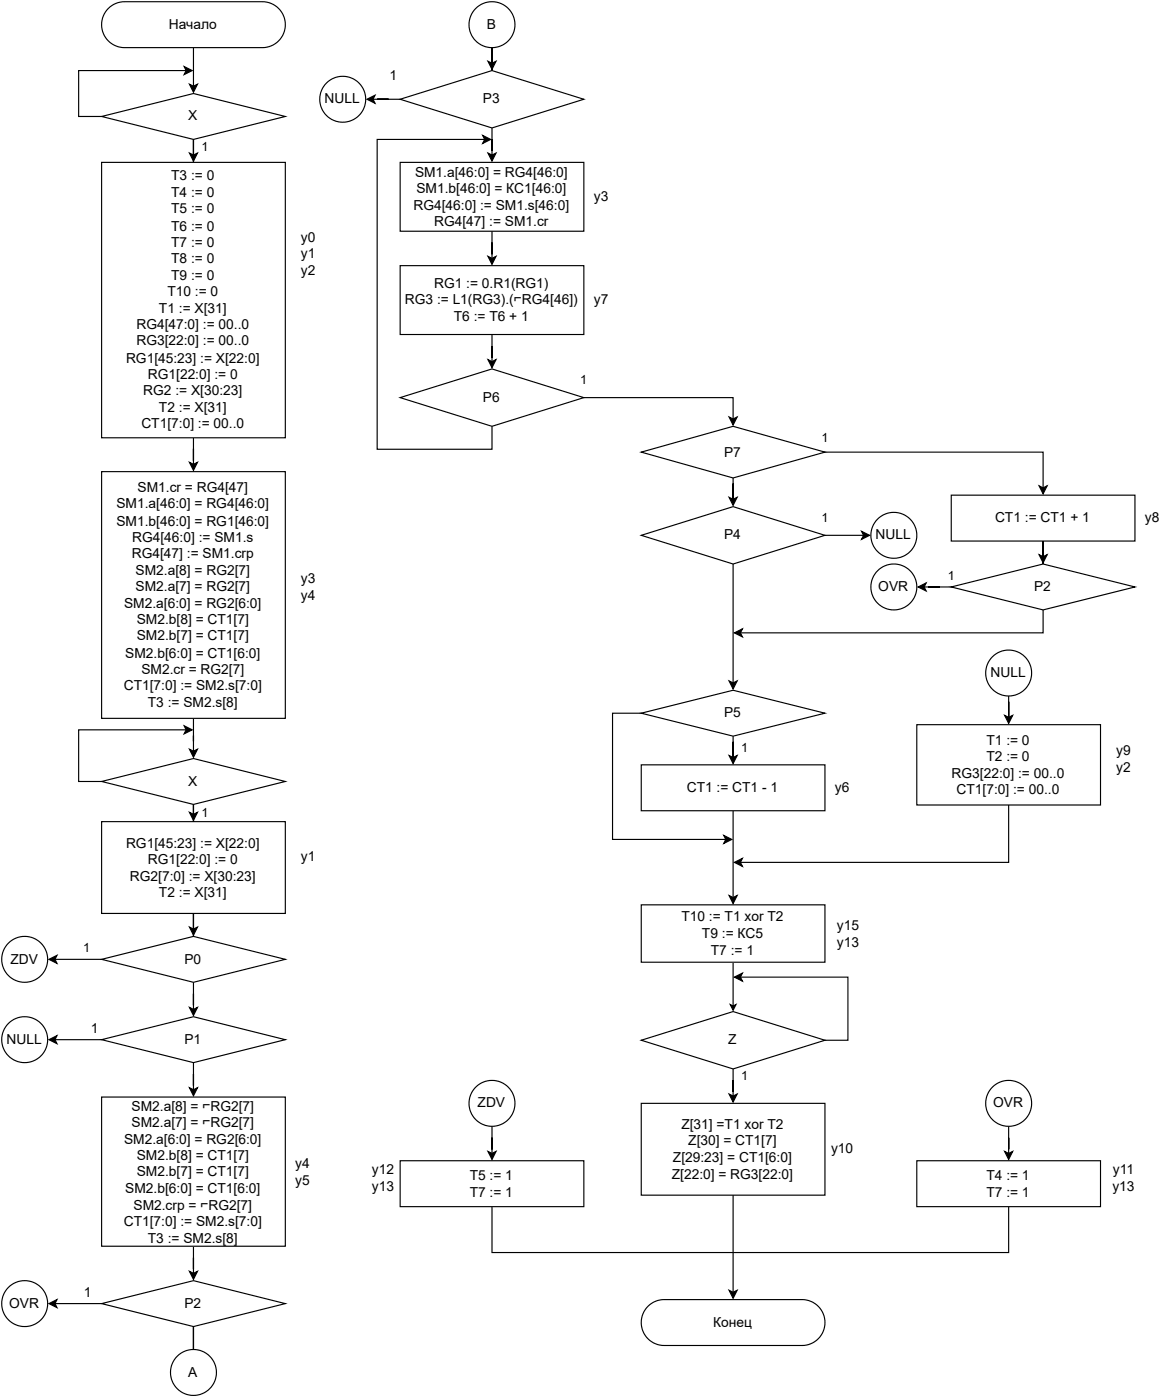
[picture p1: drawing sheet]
<svg xmlns="http://www.w3.org/2000/svg" width="259mm" height="310mm" viewBox="0 0 259 310" stroke-linecap="round" stroke-linejoin="round" font-family="sans-serif">
<path d="M107.9 56.7l.9 .5 .9-.5-.9 1.8zM108.8 51.2v6" fill="none" stroke="#000" stroke-width=".25"/>
<path d="M107.9 56.7l.9 .5 .9-.5-.9 1.8z" fill="#000"/>
<path d="M88.5 35.9h40.6v15.3h-40.6z" fill="#fff"/>
<path d="M88.5 35.9h40.6v15.3h-40.6zM106.7 30l1.8 .8-1.8 .9 .5-.9zM107.2 30.8h-23.8v68.6h25.4v-5.1M107.9 79.6l.9 .4 .9-.4-.9 1.7zM108.8 74v6" fill="none" stroke="#000" stroke-width=".25"/>
<path d="M106.7 30l1.8 .8-1.8 .9 .5-.9zM107.9 79.6l.9 .4 .9-.4-.9 1.7z" fill="#000"/>
<path d="M88.5 58.8h40.6v15.2h-40.6z" fill="#fff"/>
<path d="M41.9 18.6l.9 .5 .9-.5-.9 1.8zM42.8 10.5v8.6M88.5 58.8h40.6v15.2h-40.6z" fill="none" stroke="#000" stroke-width=".25"/>
<path d="M41.9 18.6l.9 .5 .9-.5-.9 1.8z" fill="#000"/>
<path d="M24 1.9a5.1 5.1 0 0 1 3.5-1.5h30.5a5.1 5.1 0 0 1 5.1 5.1 5.1 5.1 0 0 1-5.1 5h-30.5a5.1 5.1 0 0 1-4.6-3.1 5.1 5.1 0 0 1 1.1-5.5z" fill="#fff"/>
<path d="M24 1.9a5.1 5.1 0 0 1 3.5-1.5h30.5a5.1 5.1 0 0 1 5.1 5.1 5.1 5.1 0 0 1-5.1 5h-30.5a5.1 5.1 0 0 1-4.6-3.1 5.1 5.1 0 0 1 1.1-5.5zM40.7 14.7l1.8 .9-1.8 .9 .5-.9zM41.2 15.6h-23.8v10.2h5.1M41.9 33.9l.9 .4 .9-.4-.9 1.7zM42.8 30.8v5.1v-5.1v3.5" fill="none" stroke="#000" stroke-width=".25"/>
<path d="M40.7 14.7l1.8 .9-1.8 .9 .5-.9zM41.9 33.9l.9 .4 .9-.4-.9 1.7z" fill="#000"/>
<g fill="#fff">
<path d="M44.4 31h1.8v3.3h-1.8z"/>
<path d="M22.5 25.8l20.3-5.1 20.3 5.1-20.3 5z"/>
</g>
<path d="M22.5 25.8l20.3-5.1 20.3 5.1-20.3 5zM42.8 96.8v5.9M41.9 102.3l.9 .4 .9-.4-.9 1.8z" fill="none" stroke="#000" stroke-width=".25"/>
<path d="M41.9 102.3l.9 .4 .9-.4-.9 1.8z" fill="#000"/>
<path d="M22.5 35.9h40.6v60.9h-40.6z" fill="#fff"/>
<path d="M22.5 35.9h40.6v60.9h-40.6zM42.8 158.9v7.3M41.9 165.7l.9 .5 .9-.5-.9 1.8z" fill="none" stroke="#000" stroke-width=".25"/>
<path d="M41.9 165.7l.9 .5 .9-.5-.9 1.8z" fill="#000"/>
<path d="M22.5 104.3h40.6v54.6h-40.6z" fill="#fff"/>
<path d="M22.5 104.3h40.6v54.6h-40.6zM40.7 160.6l1.8 .9-1.8 .8 .5-.8zM41.2 161.5h-23.8v11.4h5.1M41.9 179.7l.9 .4 .9-.4-.9 1.8zM42.8 178v5v-6.3v3.4" fill="none" stroke="#000" stroke-width=".25"/>
<path d="M40.7 160.6l1.8 .9-1.8 .8 .5-.8zM41.9 179.7l.9 .4 .9-.4-.9 1.8z" fill="#000"/>
<g fill="#fff">
<path d="M44.4 178.2h1.8v3.3h-1.8z"/>
<path d="M22.5 172.9l20.3-5.1 20.3 5.1-20.3 5.1z"/>
</g>
<path d="M22.5 172.9l20.3-5.1 20.3 5.1-20.3 5.1zM41.9 205.1l.9 .4 .9-.4-.9 1.8zM42.8 202.1v5.1v-5.1v3.4" fill="none" stroke="#000" stroke-width=".25"/>
<path d="M41.9 205.1l.9 .4 .9-.4-.9 1.8z" fill="#000"/>
<path d="M22.5 181.8h40.6v20.3h-40.6z" fill="#fff"/>
<path d="M22.5 181.8h40.6v20.3h-40.6zM10.8 212.2l1.8-.9-.4 .9 .4 .9zM12.2 212.2h10.3" fill="none" stroke="#000" stroke-width=".25"/>
<path d="M10.8 212.2l1.8-.9-.4 .9 .4 .9z" fill="#000"/>
<path d="M18.3 208.2h1.8v3.3h-1.8z" fill="#fff"/>
<path d="M42.8 217.3v6M41.9 222.9l.9 .4 .9-.4-.9 1.7z" fill="none" stroke="#000" stroke-width=".25"/>
<path d="M41.9 222.9l.9 .4 .9-.4-.9 1.7z" fill="#000"/>
<path d="M22.5 212.2l20.3-5 20.3 5-20.3 5.1z" fill="#fff"/>
<path d="M22.5 212.2l20.3-5 20.3 5-20.3 5.1zM10.8 230l1.8-.9-.4 .9 .4 .9zM12.2 230h10.3" fill="none" stroke="#000" stroke-width=".25"/>
<path d="M10.8 230l1.8-.9-.4 .9 .4 .9z" fill="#000"/>
<path d="M20.1 225.7h1.7v3.8h-1.7z" fill="#fff"/>
<path d="M42.8 235.1v6M41.9 240.6l.9 .5 .9-.5-.9 1.8z" fill="none" stroke="#000" stroke-width=".25"/>
<path d="M41.9 240.6l.9 .5 .9-.5-.9 1.8z" fill="#000"/>
<path d="M22.5 230l20.3-5.1 20.3 5.1-20.3 5.1z" fill="#fff"/>
<path d="M22.5 230l20.3-5.1 20.3 5.1-20.3 5.1zM42.8 275.7v6M41.9 281.2l.9 .5 .9-.5-.9 1.8z" fill="none" stroke="#000" stroke-width=".25"/>
<path d="M41.9 281.2l.9 .5 .9-.5-.9 1.8z" fill="#000"/>
<path d="M22.5 242.7h40.6v33h-40.6z" fill="#fff"/>
<path d="M22.5 242.7h40.6v33h-40.6zM10.8 288.4l1.8-.9-.4 .9 .4 .9zM12.2 288.4h10.3" fill="none" stroke="#000" stroke-width=".25"/>
<path d="M10.8 288.4l1.8-.9-.4 .9 .4 .9z" fill="#000"/>
<path d="M18.5 284.1h1.8v3.8h-1.8z" fill="#fff"/>
<path d="M42.8 293.5v5" fill="none" stroke="#000" stroke-width=".25"/>
<path d="M22.5 288.4l20.3-5.1 20.3 5.1-20.3 5.1z" fill="#fff"/>
<path d="M81.1 22l1.8-.9-.4 .9 .4 .8zM82.5 22h6M22.5 288.4l20.3-5.1 20.3 5.1-20.3 5.1z" fill="none" stroke="#000" stroke-width=".25"/>
<path d="M81.1 22l1.8-.9-.4 .9 .4 .8z" fill="#000"/>
<path d="M86.1 15h1.7v3.8h-1.7z" fill="#fff"/>
<path d="M107.9 33.9l.9 .4 .9-.4-.9 1.7zM108.8 28.3v6" fill="none" stroke="#000" stroke-width=".25"/>
<path d="M107.9 33.9l.9 .4 .9-.4-.9 1.7z" fill="#000"/>
<path d="M88.5 22l20.3-6.4 20.3 6.4-20.3 6.3z" fill="#fff"/>
<path d="M88.5 22l20.3-6.4 20.3 6.4-20.3 6.3z" fill="none" stroke="#000" stroke-width=".25"/>
<circle cx="5.5" cy="212.2" r="5.1" fill="#fff"/>
<circle cx="5.5" cy="212.2" r="5.1" fill="none" stroke="#000" stroke-width=".25"/>
<circle cx="5.5" cy="230" r="5.1" fill="#fff"/>
<circle cx="5.5" cy="230" r="5.1" fill="none" stroke="#000" stroke-width=".25"/>
<circle cx="5.5" cy="288.4" r="5.1" fill="#fff"/>
<circle cx="5.5" cy="288.4" r="5.1" fill="none" stroke="#000" stroke-width=".25"/>
<circle cx="75.8" cy="22" r="5.1" fill="#fff"/>
<circle cx="75.8" cy="22" r="5.1" fill="none" stroke="#000" stroke-width=".25"/>
<circle cx="42.8" cy="303.6" r="5.1" fill="#fff"/>
<g fill="none" stroke="#000" stroke-width=".25">
<path d="M107.9 13.6l.9 .4 .9-.4-.9 1.7zM108.8 10.5v5.1v-5.1v3.5"/>
<circle cx="42.8" cy="303.6" r="5.1"/>
</g>
<path d="M107.9 13.6l.9 .4 .9-.4-.9 1.7z" fill="#000"/>
<circle cx="108.8" cy="5.5" r="5.1" fill="#fff"/>
<g fill="none" stroke="#000" stroke-width=".25">
<path d="M182.4 100h48.2v7.9M229.7 107.5l.9 .4 .9-.4-.9 1.8z"/>
<circle cx="108.8" cy="5.5" r="5.1"/>
</g>
<path d="M229.7 107.5l.9 .4 .9-.4-.9 1.8z" fill="#000"/>
<path d="M181.5 95.2h1.8v3.3h-1.8z" fill="#fff"/>
<path d="M161.2 110l.9 .5 .9-.5-.9 1.8zM162.1 105.7v5.1v-3.8v3.5" fill="none" stroke="#000" stroke-width=".25"/>
<path d="M161.2 110l.9 .5 .9-.5-.9 1.8z" fill="#000"/>
<path d="M141.8 100l20.3-5.7 20.3 5.7-20.3 5.7z" fill="#fff"/>
<path d="M141.8 100l20.3-5.7 20.3 5.7-20.3 5.7zM182.4 118.4h8.5M190.5 117.5l1.8 .9-1.8 .9 .4-.9z" fill="none" stroke="#000" stroke-width=".25"/>
<path d="M190.5 117.5l1.8 .9-1.8 .9 .4-.9z" fill="#000"/>
<path d="M181.5 113h1.8v3.3h-1.8z" fill="#fff"/>
<path d="M162.1 124.8v26.3M161.2 150.6l.9 .5 .9-.5-.9 1.8z" fill="none" stroke="#000" stroke-width=".25"/>
<path d="M161.2 150.6l.9 .5 .9-.5-.9 1.8z" fill="#000"/>
<path d="M141.8 118.4l20.3-6.3 20.3 6.3-20.3 6.4z" fill="#fff"/>
<path d="M141.8 118.4l20.3-6.3 20.3 6.3-20.3 6.4zM162.4 216.2l1.8-.9-.5 .9 .5 .9zM163.7 216.2h23.8v13.9h-5.1M162.1 236.5v6M161.2 242l.9 .5 .9-.5-.9 1.8z" fill="none" stroke="#000" stroke-width=".25"/>
<path d="M162.4 216.2l1.8-.9-.5 .9 .5 .9zM161.2 242l.9 .5 .9-.5-.9 1.8z" fill="#000"/>
<g fill="#fff">
<path d="M163.7 236.3h1.8v3.3h-1.8z"/>
<path d="M141.8 230.1l20.3-6.3 20.3 6.3-20.3 6.4z"/>
</g>
<path d="M141.8 230.1l20.3-6.3 20.3 6.3-20.3 6.4z" fill="none" stroke="#000" stroke-width=".25"/>
<circle cx="197.6" cy="118.4" r="5.1" fill="#fff"/>
<g fill="none" stroke="#000" stroke-width=".25">
<path d="M162.1 264.4v21.5M161.2 285.4l.9 .5 .9-.5-.9 1.8z"/>
<circle cx="197.6" cy="118.4" r="5.1"/>
</g>
<path d="M161.2 285.4l.9 .5 .9-.5-.9 1.8z" fill="#000"/>
<path d="M141.8 244.1h40.6v20.3h-40.6z" fill="#fff"/>
<path d="M141.8 244.1h40.6v20.3h-40.6z" fill="none" stroke="#000" stroke-width=".25"/>
<path d="M143.3 289a5.1 5.1 0 0 1 3.6-1.5h30.4a5.1 5.1 0 0 1 5.1 5.1 5.1 5.1 0 0 1-5.1 5.1h-30.4a5.1 5.1 0 0 1-4.7-3.2 5.1 5.1 0 0 1 1.1-5.5z" fill="#fff"/>
<path d="M230.6 119.7v5.1v-5.1v3.5M229.7 122.7l.9 .5 .9-.5-.9 1.8zM143.3 289a5.1 5.1 0 0 1 3.6-1.5h30.4a5.1 5.1 0 0 1 5.1 5.1 5.1 5.1 0 0 1-5.1 5.1h-30.4a5.1 5.1 0 0 1-4.7-3.2 5.1 5.1 0 0 1 1.1-5.5z" fill="none" stroke="#000" stroke-width=".25"/>
<path d="M229.7 122.7l.9 .5 .9-.5-.9 1.8z" fill="#000"/>
<path d="M210.3 109.5h40.6v10.2h-40.6z" fill="#fff"/>
<path d="M210.3 109.5h40.6v10.2h-40.6zM203 129.9l1.8-.9-.5 .9 .5 .8zM204.3 129.9h6" fill="none" stroke="#000" stroke-width=".25"/>
<path d="M203 129.9l1.8-.9-.5 .9 .5 .8z" fill="#000"/>
<path d="M209.4 125.7h1.8v3.3h-1.8z" fill="#fff"/>
<path d="M230.6 134.9v5.1h-66.9M162.4 140l1.8-.9-.5 .9 .5 .9z" fill="none" stroke="#000" stroke-width=".25"/>
<path d="M162.4 140l1.8-.9-.5 .9 .5 .9z" fill="#000"/>
<path d="M210.3 129.9l20.3-5.1 20.3 5.1-20.3 5z" fill="#fff"/>
<path d="M210.3 129.9l20.3-5.1 20.3 5.1-20.3 5z" fill="none" stroke="#000" stroke-width=".25"/>
<circle cx="197.6" cy="129.9" r="5.1" fill="#fff"/>
<g fill="none" stroke="#000" stroke-width=".25">
<path d="M222.1 158.3l.9 .4 .9-.4-.9 1.7zM223 154v5v-3.8v3.5"/>
<circle cx="197.6" cy="129.9" r="5.1"/>
</g>
<path d="M222.1 158.3l.9 .4 .9-.4-.9 1.7z" fill="#000"/>
<circle cx="223" cy="148.9" r="5.1" fill="#fff"/>
<g fill="none" stroke="#000" stroke-width=".25">
<path d="M223 178.1v12.7h-59.3M162.4 190.8l1.8-.9-.5 .9 .5 .9z"/>
<circle cx="223" cy="148.9" r="5.1"/>
</g>
<path d="M162.4 190.8l1.8-.9-.5 .9 .5 .9z" fill="#000"/>
<path d="M202.7 160.3h40.6v17.8h-40.6z" fill="#fff"/>
<path d="M202.7 160.3h40.6v17.8h-40.6zM222.1 254.7l.9 .5 .9-.5-.9 1.8zM223 249.2v6" fill="none" stroke="#000" stroke-width=".25"/>
<path d="M222.1 254.7l.9 .5 .9-.5-.9 1.8z" fill="#000"/>
<circle cx="223" cy="244.1" r="5.1" fill="#fff"/>
<g fill="none" stroke="#000" stroke-width=".25">
<path d="M223 266.9v10.2h-60.9"/>
<circle cx="223" cy="244.1" r="5.1"/>
</g>
<path d="M202.7 256.8h40.6v10.1h-40.6z" fill="#fff"/>
<path d="M107.9 254.7l.9 .5 .9-.5-.9 1.8zM108.8 249.2v6M202.7 256.8h40.6v10.1h-40.6z" fill="none" stroke="#000" stroke-width=".25"/>
<path d="M107.9 254.7l.9 .5 .9-.5-.9 1.8z" fill="#000"/>
<circle cx="108.8" cy="244.1" r="5.1" fill="#fff"/>
<g fill="none" stroke="#000" stroke-width=".25">
<path d="M108.8 266.9v10.2h53.3"/>
<circle cx="108.8" cy="244.1" r="5.1"/>
</g>
<path d="M88.5 256.8h40.6v10.1h-40.6z" fill="#fff"/>
<path d="M161.2 167.1l.9 .5 .9-.5-.9 1.8zM162.1 162.9v5v-3.8v3.5M88.5 256.8h40.6v10.1h-40.6z" fill="none" stroke="#000" stroke-width=".25"/>
<path d="M161.2 167.1l.9 .5 .9-.5-.9 1.8z" fill="#000"/>
<path d="M163.7 163.7h1.8v3.3h-1.8z" fill="#fff"/>
<path d="M141.8 157.8h-6.4v27.9h25.4h-.3M160 184.8l1.8 .9-1.8 .9 .5-.9z" fill="none" stroke="#000" stroke-width=".25"/>
<path d="M160 184.8l1.8 .9-1.8 .9 .5-.9z" fill="#000"/>
<path d="M141.8 157.8l20.3-5.1 20.3 5.1-20.3 5.1z" fill="#fff"/>
<path d="M141.8 157.8l20.3-5.1 20.3 5.1-20.3 5.1zM162.1 179.4v19.2M161.2 198.1l.9 .5 .9-.5-.9 1.8z" fill="none" stroke="#000" stroke-width=".25"/>
<path d="M161.2 198.1l.9 .5 .9-.5-.9 1.8z" fill="#000"/>
<path d="M141.8 169.2h40.6v10.2h-40.6z" fill="#fff"/>
<path d="M129.1 88h33v4.7M161.2 92.2l.9 .5 .9-.5-.9 1.8zM141.8 169.2h40.6v10.2h-40.6z" fill="none" stroke="#000" stroke-width=".25"/>
<path d="M161.2 92.2l.9 .5 .9-.5-.9 1.8z" fill="#000"/>
<g fill="#fff">
<path d="M128.2 82.5h1.8v3.3h-1.8z"/>
<path d="M88.5 88l20.3-6.4 20.3 6.4-20.3 6.3z"/>
</g>
<path d="M88.5 88l20.3-6.4 20.3 6.4-20.3 6.3zM162.1 212.9v9.6M161.5 222.2l.6 .3 .6-.3-.6 1.3z" fill="none" stroke="#000" stroke-width=".25"/>
<path d="M161.5 222.2l.6 .3 .6-.3-.6 1.3z" fill="#000"/>
<path d="M141.8 200.2h40.6v12.7h-40.6z" fill="#fff"/>
<path d="M141.8 200.2h40.6v12.7h-40.6z" fill="none" stroke="#000" stroke-width=".25"/>
<g font-size="3">
<text x="37.3" y="6.3">Начало</text>
<text x="107.6" y="6.3">B</text>
<text x="86.1" y="17.8">1</text>
<text x="71.8" y="22.8">NULL</text>
<text x="106.8" y="22.8">P3</text>
<text x="41.6" y="26.7">X</text>
<text x="37.9" y="39.9">T3 := 0</text>
<text x="91.8" y="39.1">SM1.a[46:0] = RG4[46:0]</text>
<text x="37.9" y="43.7">T4 := 0</text>
<text x="37.9" y="47.2">T5 := 0</text>
<text x="91.4" y="46.5">RG4[46:0] := SM1.s[46:0]</text>
<text x="92.1" y="42.6">SM1.b[46:0] = КС1[46:0]</text>
<text x="131.3" y="44.4">y3</text>
<text x="37.9" y="51">T6 := 0</text>
<text x="66.6" y="53.6">y0</text>
<text x="96" y="50">RG4[47] := SM1.cr</text>
<text x="37.9" y="54.6">T7 := 0</text>
<text x="37.9" y="58.1">T8 := 0</text>
<text x="66.6" y="57.1">y1</text>
<text x="37" y="65.5">T10 := 0</text>
<text x="37.9" y="61.9">T9 := 0</text>
<text x="66.6" y="60.9">y2</text>
<text x="96" y="63.7">RG1 := 0.R1(RG1)</text>
<text x="35.2" y="69.3">T1 := X[31]</text>
<text x="89.5" y="67.3">RG3 := L1(RG3).(⌐RG4[46])</text>
<text x="100.4" y="71.1">T6 := T6 + 1</text>
<text x="131.3" y="67.3">y7</text>
<text x="30.2" y="72.9">RG4[47:0] := 00..0</text>
<text x="30.2" y="76.4">RG3[22:0] := 00..0</text>
<text x="27.9" y="80.2">RG1[45:23] := X[22:0]</text>
<text x="32.7" y="83.8">RG1[22:0] := 0</text>
<text x="31.7" y="87.3">RG2 := X[30:23]</text>
<text x="106.8" y="88.9">P6</text>
<text x="31.3" y="94.7">CT1[7:0] := 00..0</text>
<text x="35.2" y="91.1">T2 := X[31]</text>
<text x="160.1" y="101">P7</text>
<text x="25.8" y="112.5">SM1.a[46:0] = RG4[46:0]</text>
<text x="30.4" y="108.9">SM1.cr = RG4[47]</text>
<text x="25.8" y="116.3">SM1.b[46:0] = RG1[46:0]</text>
<text x="29.2" y="119.8">RG4[46:0] := SM1.s</text>
<text x="160.1" y="119.3">P4</text>
<text x="193.6" y="119.3">NULL</text>
<text x="220" y="115.5">CT1 := CT1 + 1</text>
<text x="253.1" y="115.5">y8</text>
<text x="29.1" y="123.4">RG4[47] := SM1.crp</text>
<text x="30" y="127.2">SM2.a[8] = RG2[7]</text>
<text x="30" y="130.7">SM2.a[7] = RG2[7]</text>
<text x="66.6" y="129">y3</text>
<text x="194.2" y="130.7">OVR</text>
<text x="228.6" y="130.7">P2</text>
<text x="27.4" y="134.5">SM2.a[6:0] = RG2[6:0]</text>
<text x="66.6" y="132.8">y4</text>
<text x="30.2" y="138.1">SM2.b[8] = CT1[7]</text>
<text x="30.2" y="141.7">SM2.b[7] = CT1[7]</text>
<text x="27.7" y="145.5">SM2.b[6:0] = CT1[6:0]</text>
<text x="31.3" y="149">SM2.cr = RG2[7]</text>
<text x="219" y="149.8">NULL</text>
<text x="27.4" y="152.6">CT1[7:0] := SM2.s[7:0]</text>
<text x="32.7" y="156.4">T3 := SM2.s[8]</text>
<text x="160.1" y="158.7">P5</text>
<text x="218.1" y="164.8">T1 := 0</text>
<text x="246.8" y="167">y9</text>
<text x="41.6" y="173.9">X</text>
<text x="210.4" y="172.1">RG3[22:0] := 00..0</text>
<text x="218.1" y="168.3">T2 := 0</text>
<text x="246.8" y="170.8">y2</text>
<text x="151.8" y="175.2">CT1 := CT1 - 1</text>
<text x="184.6" y="175.2">y6</text>
<text x="211.5" y="175.7">CT1[7:0] := 00..0</text>
<text x="27.9" y="187.6">RG1[45:23] := X[22:0]</text>
<text x="32.7" y="191.2">RG1[22:0] := 0</text>
<text x="66.6" y="190.4">y1</text>
<text x="28.7" y="195">RG2[7:0] := X[30:23]</text>
<text x="35.2" y="198.5">T2 := X[31]</text>
<text x="150.7" y="203.9">T10 := T1 xor T2</text>
<text x="155.2" y="207.4">T9 := КС5</text>
<text x="185" y="205.6">y15</text>
<text x="185" y="209.4">y13</text>
<text x="2.3" y="213.2">ZDV</text>
<text x="40.8" y="213.2">P0</text>
<text x="157.2" y="211.2">T7 := 1</text>
<text x="1.4" y="231">NULL</text>
<text x="20.1" y="228.5">1</text>
<text x="40.8" y="231">P1</text>
<text x="161" y="231">Z</text>
<text x="29.1" y="245.7">SM2.a[8] = ⌐RG2[7]</text>
<text x="105.6" y="245">ZDV</text>
<text x="219.6" y="245">OVR</text>
<text x="29.1" y="249.3">SM2.a[7] = ⌐RG2[7]</text>
<text x="150.7" y="249.8">Z[31] =T1 xor T2</text>
<text x="27.4" y="253.1">SM2.a[6:0] = RG2[6:0]</text>
<text x="30.2" y="256.7">SM2.b[8] = CT1[7]</text>
<text x="148.8" y="257.2">Z[29:23] = CT1[6:0]</text>
<text x="152.2" y="253.4">Z[30] = CT1[7]</text>
<text x="183.8" y="255.1">y10</text>
<text x="30.2" y="260.2">SM2.b[7] = CT1[7]</text>
<text x="65.3" y="258.4">y4</text>
<text x="65.3" y="262.2">y5</text>
<text x="82.2" y="259.7">y12</text>
<text x="82.2" y="263.5">y13</text>
<text x="103.9" y="261">T5 := 1</text>
<text x="148.5" y="260.7">Z[22:0] = RG3[22:0]</text>
<text x="218.1" y="261">T4 := 1</text>
<text x="245.9" y="263.5">y13</text>
<text x="246.1" y="259.7">y11</text>
<text x="27.7" y="264">SM2.b[6:0] = CT1[6:0]</text>
<text x="29.5" y="267.6">SM2.crp = ⌐RG2[7]</text>
<text x="103.9" y="264.8">T7 := 1</text>
<text x="218.1" y="264.8">T7 := 1</text>
<text x="27.4" y="271.1">CT1[7:0] := SM2.s[7:0]</text>
<text x="32.7" y="274.9">T3 := SM2.s[8]</text>
<text x="18.6" y="286.9">1</text>
<text x="2" y="289.4">OVR</text>
<text x="40.8" y="289.4">P2</text>
<text x="157.7" y="293.5">Конец</text>
<text x="41.6" y="304.6">A</text>
</g>
<g font-size="2.8">
<text x="44.5" y="33.5">1</text>
<text x="128.3" y="85">1</text>
<text x="181.6" y="97.7">1</text>
<text x="181.6" y="115.5">1</text>
<text x="209.5" y="128.2">1</text>
<text x="163.9" y="166.3">1</text>
<text x="44.5" y="180.7">1</text>
<text x="18.4" y="210.7">1</text>
<text x="163.9" y="238.9">1</text>
</g>
</svg>
